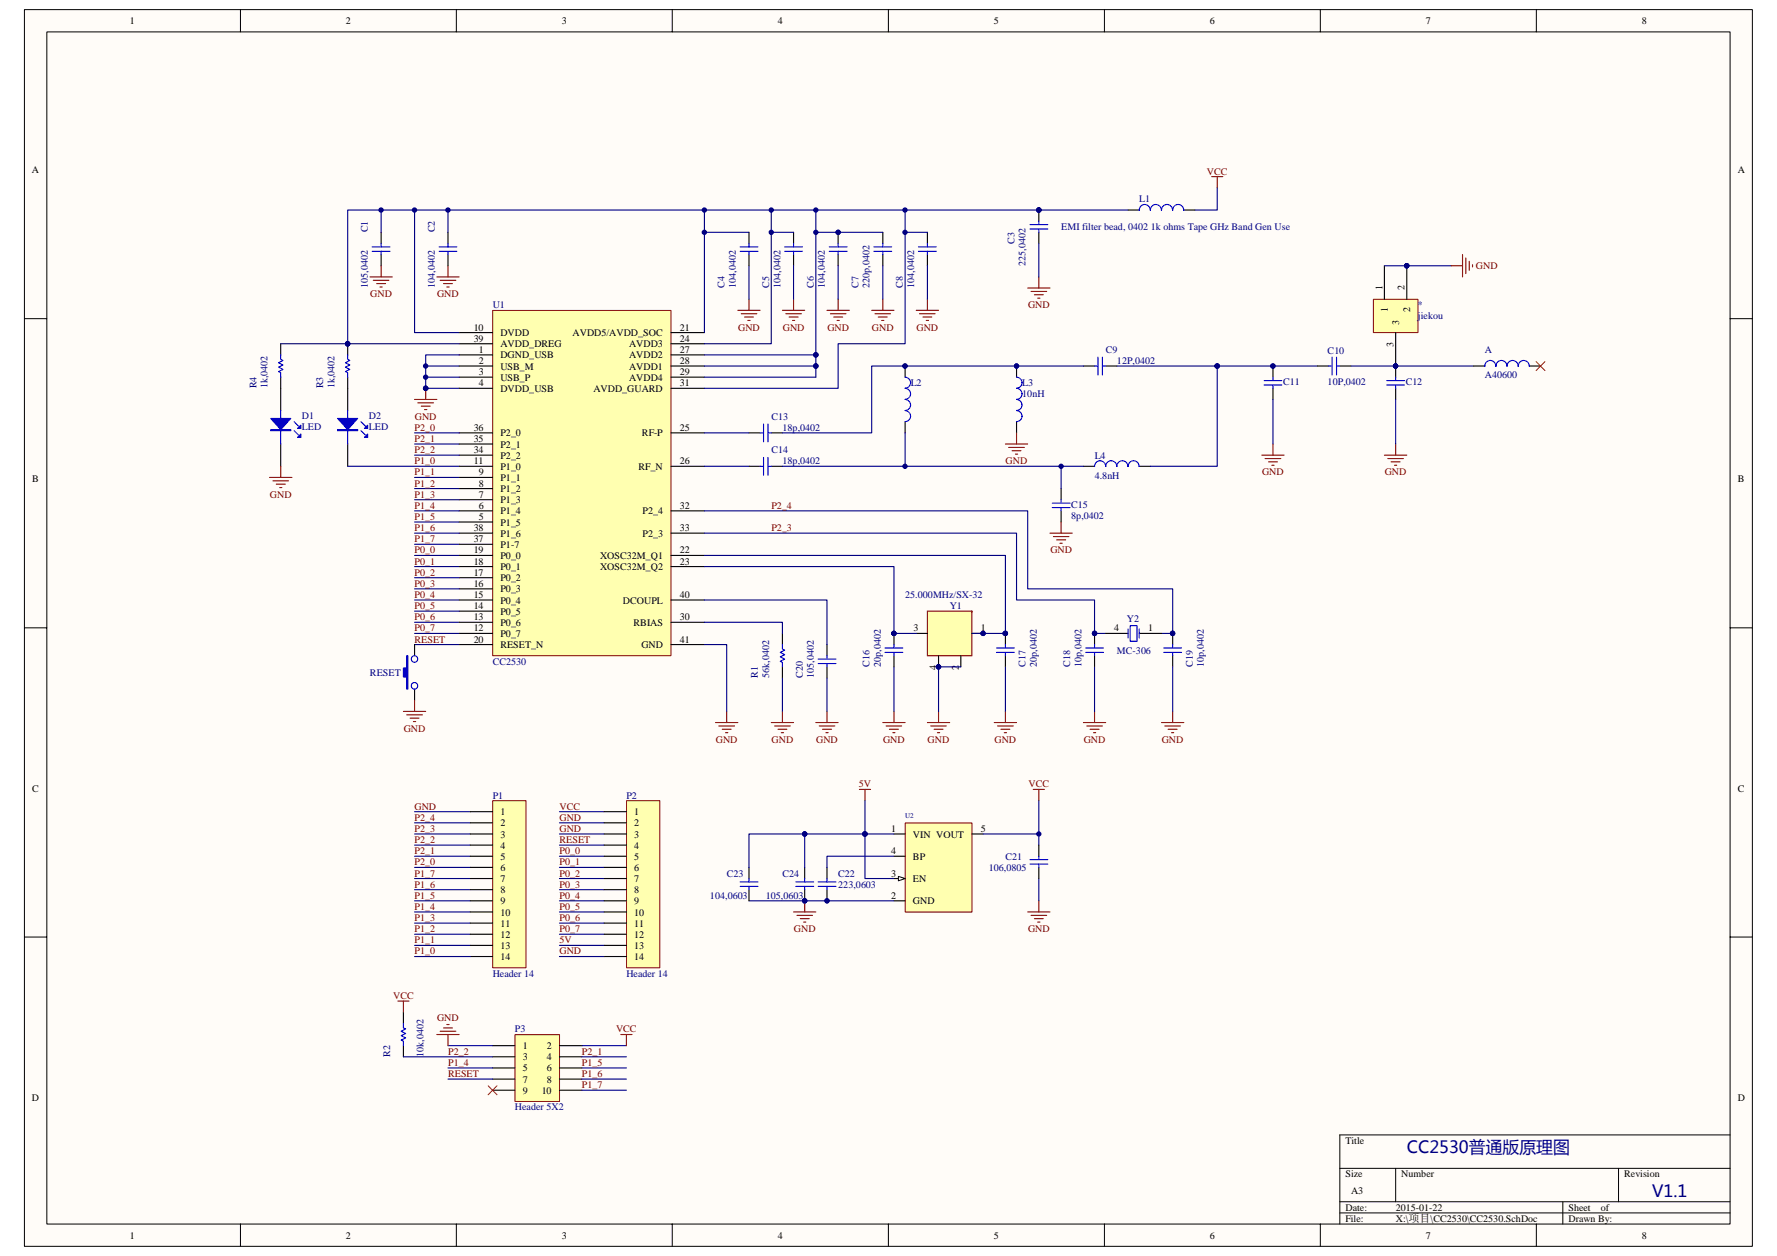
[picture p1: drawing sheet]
<svg xmlns="http://www.w3.org/2000/svg" width="297mm" height="210mm" viewBox="0 0 297 210" stroke-linecap="round" stroke-linejoin="round" font-family="sans-serif">
<path d="M4.1 1.6h288.8v206.8h-288.8z" fill="#fffcf8"/>
<path d="M4.1 1.6h288.8v206.8h-288.8z" fill="none" stroke="#000" stroke-width=".17"/>
<path d="M7.8 5.4h281.4v199.2h-281.4z" fill="#fffcf8"/>
<g fill="none" stroke="#000" stroke-width=".17">
<path d="M7.8 5.3h281.4v199.3h-281.4zM40.2 1.6v3.7M76.3 1.6v3.7M112.4 1.6v3.7M148.5 1.6v3.7M184.6 1.6v3.7M220.7 1.6v3.7M256.8 1.6v3.7M4.1 53.3h3.7M289.2 53.3h3.7M4.1 105h3.7M289.2 105h3.7"/>
<path d="M4.1 156.7h3.7M289.2 156.7h3.7M224 195.3h65.2M233.3 195.3v5.6M270.5 195.3v5.6M289.2 189.7h-65.2v14.9M40.2 204.6v3.8M76.3 204.6v3.8M112.4 204.6v3.8M148.5 204.6v3.8M184.6 204.6v3.8M220.7 204.6v3.8"/>
<path d="M224 200.9h65.2M224 202.8h65.2M256.8 204.6v3.8M261.2 200.9v3.7"/>
</g>
<path d="M82.4 51.9h29.8v57.7h-29.8z" fill="#ffffb0"/>
<path d="M82.4 51.9h29.8v57.7h-29.8z" fill="none" stroke="#800000" stroke-width=".17"/>
<g fill="none" stroke="#000" stroke-width=".19">
<path d="M63.7 38.8v1.9M74.9 38.8v1.9M125.2 38.8v1.9M132.6 38.8v1.9M140.1 38.8v1.9M147.6 38.8v1.9M155 38.8v1.9M173.6 35.1v1.9M173.6 38.8v1.9M63.7 42.6v1.8M74.9 42.6v1.8M76.7 55.6h5.6"/>
<path d="M76.7 57.5h5.6M76.7 59.3h5.6M112.2 55.6h5.5M112.2 57.5h5.5M112.2 59.3h5.5M125.2 42.6v1.8M132.6 42.6v1.8M140.1 42.6v1.8M147.6 42.6v1.8M155 42.6v1.8M76.7 61.2h5.6M76.7 63.1h5.6"/>
<path d="M76.7 64.9h5.6M76.7 72.4h5.6M76.7 74.2h5.6M76.7 76.1h5.6M76.7 78h5.6M76.7 79.8h5.6M112.2 61.2h5.5M112.2 63.1h5.5M112.2 64.9h5.5M112.2 72.4h5.5M112.2 78h5.5M125.2 72.4h1.9"/>
<path d="M125.2 78h1.9M128.9 72.4h1.9M128.9 78h1.9M76.7 81.7h5.6M76.7 83.5h5.6M76.7 85.4h5.6M76.7 87.3h5.6M76.7 89.1h5.6M76.7 91h5.6M76.7 92.9h5.6M76.7 94.7h5.6M76.7 96.6h5.6"/>
<path d="M76.7 98.4h5.6M112.2 85.4h5.5M112.2 89.1h5.5M112.2 92.9h5.5M112.2 94.7h5.5M76.7 100.3h5.6M76.7 102.2h5.6M76.7 104h5.6M76.7 105.9h5.6M76.7 107.8h5.6M112.2 100.3h5.5M112.2 104h5.5"/>
<path d="M112.2 107.8h5.5M130.8 105.9v1.9M130.8 111.5v1.8M138.2 107.8v1.8M138.2 111.5v1.8"/>
</g>
<path d="M71.2 61.2h5.5M71.2 63.1h5.5M117.7 72.4h7.5M117.7 78h7.5M117.7 104h13.1v1.9M117.7 107.8h3.8v11.1M117.7 100.3h20.5v7.5M130.8 113.3v5.6M138.2 113.3v5.6" fill="none" stroke="#000080" stroke-width=".19"/>
<g fill="#000080" stroke="#000080" stroke-width=".17">
<circle cx="71.2" cy="61.2" r=".36"/>
<circle cx="71.2" cy="63.1" r=".36"/>
<circle cx="71.2" cy="64.9" r=".36"/>
<circle cx="140.1" cy="38.8" r=".36"/>
<circle cx="173.6" cy="35.1" r=".36"/>
</g>
<g fill="none" stroke="#800000" stroke-width=".19">
<path d="M69.3 66.8h3.7M69.8 67.4h2.7M70.4 67.9h1.5M71 68.5h.3M71.2 64.9v1.9M121.5 118.9v1.9M130.8 118.9v1.9M138.2 118.9v1.9M119.6 120.8h3.7M120.2 121.4h2.6M120.7 121.9h1.5M121.3 122.5h.4"/>
<path d="M128.9 120.8h3.7M129.5 121.4h2.6M130 121.9h1.5M130.6 122.5h.4M136.4 120.8h3.7M136.9 121.4h2.6M137.5 121.9h1.5M138.1 122.5h.3"/>
</g>
<g fill="none" stroke="#00f" stroke-width=".19">
<path d="M172.2 38.3h3M172.2 37.5h3M173.6 37v.5M173.6 38.3v.5M62.2 41.3h3M62.2 42h3M63.7 40.7v.6M63.7 42v.6M73.4 42h3M73.4 41.3h3M74.9 40.7v.6M74.9 42v.6"/>
<path d="M123.7 42h3M123.7 41.3h3M125.2 40.7v.6M125.2 42v.6M131.2 42h3M131.2 41.3h3M132.6 40.7v.6M132.6 42v.6M138.6 42h3M138.6 41.3h3M140.1 40.7v.6M140.1 42v.6"/>
<path d="M146.1 42h3M146.1 41.3h3M147.6 40.7v.6M147.6 42v.6M153.5 42h3M153.5 41.3h3M155 40.7v.6M155 42v.6M127.1 72.4h.5M127.1 78h.5M127.6 70.9v3M127.6 76.5v3"/>
<path d="M128.4 72.4h.5M128.4 78h.5M128.4 70.9v3M128.4 76.5v3M130.8 107.8v.7l.4 .2-.8 .4 .8 .4-.8 .3 .8 .4-.8 .4 .4 .1v.8M136.8 110.9h2.9M136.8 110.2h2.9M138.2 109.6v.6M138.2 110.9v.6M155 105.9h1.9M156.9 105v1.8M157.6 104h2.3v3.8h-2.3z"/>
<path d="M160.6 105v1.8M160.6 105.9h1.9"/>
</g>
<path d="M155 102.2v7.4h7.5v-7.4z" fill-rule="evenodd" fill="#ffffb0" stroke="#800000" stroke-width=".19"/>
<g fill="none" stroke="#000" stroke-width=".19">
<path d="M188.6 35.1h1.8M197.9 35.1h1.8M151.3 61.2v1.9M151.3 70.5v1.9M169.9 61.2v1.9M169.9 70.5v1.9M181.1 78h1.9M181.1 61.2h1.9M184.8 61.2h1.9M190.4 78h1.9M212.8 61.2v1.9M212.8 64.9v1.9"/>
<path d="M220.2 61.2h1.9M224 61.2h1.8M233.3 61.2v1.9M233.3 64.9v1.9M177.4 81.7v1.8M177.4 85.4v1.9M149.4 105.9v1.9M149.4 109.6v1.9M153.2 105.9h1.8M156.9 109.6v1.9M160.6 109.6v1.9M162.5 105.9h1.8"/>
<path d="M168.1 105.9v1.9M168.1 109.6v1.9M183 105.9v1.9M183 109.6v1.9M184.8 105.9h3.8M190.4 105.9h3.8M196 105.9v1.9M196 109.6v1.9"/>
</g>
<g fill="#000080" stroke="#000080" stroke-width=".17">
<circle cx="164.3" cy="105.9" r=".36"/>
<circle cx="156.9" cy="111.5" r=".37"/>
<circle cx="149.4" cy="105.9" r=".36"/>
<circle cx="168.1" cy="105.9" r=".36"/>
<circle cx="183" cy="105.9" r=".36"/>
<circle cx="196" cy="105.9" r=".36"/>
<circle cx="169.9" cy="61.2" r=".36"/>
<circle cx="177.4" cy="78" r=".36"/>
<circle cx="203.5" cy="61.2" r=".37"/>
<circle cx="212.8" cy="61.2" r=".36"/>
<circle cx="233.3" cy="61.2" r=".36"/>
<circle cx="173.6" cy="35.1" r=".36"/>
<circle cx="63.7" cy="35.1" r=".37"/>
<circle cx="74.9" cy="35.1" r=".36"/>
<circle cx="69.3" cy="35.1" r=".37"/>
<circle cx="117.7" cy="35.1" r=".36"/>
<circle cx="117.7" cy="38.8" r=".36"/>
<circle cx="128.9" cy="35.1" r=".36"/>
<circle cx="128.9" cy="38.8" r=".36"/>
<circle cx="136.4" cy="35.1" r=".36"/>
<circle cx="136.4" cy="59.3" r=".36"/>
<circle cx="136.4" cy="61.2" r=".36"/>
<circle cx="136.4" cy="38.8" r=".36"/>
<circle cx="151.3" cy="35.1" r=".36"/>
<circle cx="151.3" cy="38.8" r=".36"/>
<circle cx="151.3" cy="61.2" r=".36"/>
<circle cx="151.3" cy="78" r=".36"/>
<circle cx="71.2" cy="64.9" r=".36"/>
</g>
<g fill="none" stroke="#00f" stroke-width=".19">
<path d="M192.3 35.1a.92 .92 0 0 0-.9-.9 .92 .92 0 0 0-1 .9M196 35.1a.92 .92 0 0 0-.9-.9 .92 .92 0 0 0-.9 .9h-.1a.92 .92 0 0 0-.9-.9 .92 .92 0 0 0-.9 .9M197.9 35.1a.92 .92 0 0 0-1-.9 .92 .92 0 0 0-.9 .9M183.5 59.7v3M184.3 59.7v3M222.7 59.7v3M223.4 59.7v3M151.3 63.1a.94 .94 0 0 1 .9 .9 .92 .92 0 0 1-.9 .9 .97 .97 0 0 1 .9 1v-.1a.92 .92 0 0 1-.9 1 .97 .97 0 0 1 .9 .9 .92 .92 0 0 1-.9 .9M151.3 68.6a.94 .94 0 0 1 .9 1 .92 .92 0 0 1-.9 .9M169.9 63.1a.94 .94 0 0 1 .9 .9 .9 .9 0 0 1-.9 .9 .97 .97 0 0 1 .9 1v-.1a.9 .9 0 0 1-.9 1 .97 .97 0 0 1 .9 .9 .9 .9 0 0 1-.9 .9M169.9 68.6a.94 .94 0 0 1 .9 1 .9 .9 0 0 1-.9 .9M183 61.2h.5"/>
<path d="M184.3 61.2h.5M190.4 78a.92 .92 0 0 0-.9-1 .92 .92 0 0 0-.9 1h-.1a.93 .93 0 0 0-.9-1 .93 .93 0 0 0-.9 1 .94 .94 0 0 0-.9-1 .94 .94 0 0 0-1 1 .94 .94 0 0 0-.9-1 .94 .94 0 0 0-.9 1M211.3 63.6h3M211.3 64.4h3M212.8 63.1v.5M212.8 64.4v.5M222.1 61.2h.6M223.4 61.2h.6M231.8 63.6h3M231.8 64.4h3M233.3 63.1v.5M233.3 64.4v.5"/>
<path d="M175.9 84.9h3M175.9 84.1h3M177.4 83.5v.6M177.4 84.9v.5M147.9 109.1h3M147.9 108.3h3M149.4 107.8v.5M149.4 109.1v.5M166.6 109.1h3M166.6 108.3h3M168.1 107.8v.5M168.1 109.1v.5"/>
<path d="M181.5 108.3h3M181.5 109.1h3M183 107.8v.5M183 109.1v.5M188.6 105.2v1.5M188.9 104.6h1.2v2.6h-1.2zM190.4 105.2v1.5M194.5 108.3h3M194.5 109.1h3M196 107.8v.5M196 109.1v.5"/>
</g>
<g fill="none" stroke="#000080" stroke-width=".19">
<path d="M63.7 35.1v3.7M69.3 35.1v20.5h7.4M74.9 35.1v3.7M117.7 38.8h7.5M117.7 35.1v20.5M128.9 38.8h3.7M128.9 35.1v22.4h-11.2M136.4 38.8h11.2M136.4 35.1v28h-18.7M151.3 38.8h3.7M151.3 35.1v22.4h-11.2v7.4h-22.4M173.6 35.1h15"/>
<path d="M203.5 31.4v3.7h-3.8M76.7 59.3h-5.5v5.6h5.5M117.7 59.3h18.7M125.2 44.4v5.6M132.6 44.4v5.6M140.1 44.4v5.6M147.6 44.4v5.6M155 44.4v5.6M173.6 40.7v5.6M69.3 72.4h7.4M69.3 74.2h7.4M69.3 76.1h7.4"/>
<path d="M69.3 79.8h7.4M117.7 61.2h18.7M130.8 78h50.3M151.3 72.4v5.6M177.4 78v3.7M181.1 61.2h-35.4v11.2h-14.9M186.7 61.2h33.5M203.5 61.2v16.8h-11.2M212.8 66.8v7.4M225.8 61.2h20.5M233.3 66.8v7.4M69.3 81.7h7.4"/>
<path d="M69.3 83.5h7.4M69.3 85.4h7.4M69.3 87.3h7.4M69.3 89.1h7.4M69.3 91h7.4M69.3 92.9h7.4M69.3 96.6h7.4M69.3 98.4h7.4M117.7 89.1h52.2v11.2h13.1v5.6h1.8M117.7 92.9h50.4v13h-5.6M117.7 85.4h54.1v13h24.2v7.5h-1.8M117.7 94.7h31.7v11.2h3.8"/>
<path d="M69.3 105.9h7.4M69.3 100.3h7.4M69.3 102.2h7.4M69.3 104h7.4M69.3 107.8h7.4M149.4 111.5v7.4M160.6 111.5h-3.7v7.4M168.1 111.5v7.4M183 111.5v7.4M196 111.5v7.4M69.3 135.7h9.3M69.3 137.6h9.3"/>
<path d="M69.3 139.4h9.3M93.5 135.7h7.5M93.5 137.6h7.5M93.5 139.4h7.5M69.3 141.3h9.3M69.3 143.2h9.3M69.3 145h9.3M69.3 146.9h9.3M69.3 148.7h9.3M69.3 150.6h9.3M69.3 152.5h9.3M69.3 154.3h9.3"/>
<path d="M69.3 156.2h9.3M69.3 158.1h9.3M93.5 141.3h7.5M93.5 143.2h7.5M93.5 145h7.5M93.5 146.9h7.5M93.5 148.7h7.5M93.5 150.6h7.5M93.5 152.5h7.5M93.5 154.3h7.5M93.5 156.2h7.5M93.5 158.1h7.5"/>
</g>
<g fill="none" stroke="#800000" stroke-width=".19">
<path d="M202.5 29.5h1.9M203.5 29.5v1.9M61.8 46.3h3.8M62.4 46.9h2.6M63 47.4h1.4M63.5 48h.4M63.7 44.4v1.9M73 46.3h3.7M73.6 46.9h2.6M74.1 47.4h1.5M74.7 48h.4M74.9 44.4v1.9"/>
<path d="M123.3 51.9h3.8M123.9 52.5h2.6M124.5 53h1.4M125 53.6h.4M125.2 50v1.9M130.8 51.9h3.7M131.4 52.5h2.6M131.9 53h1.5M132.5 53.6h.3M132.6 50v1.9M138.2 51.9h3.8M138.8 52.5h2.6"/>
<path d="M139.4 53h1.5M139.9 53.6h.4M140.1 50v1.9M145.7 51.9h3.7M146.3 52.5h2.6M146.8 53h1.5M147.4 53.6h.3M147.6 50v1.9M153.2 51.9h3.7M153.7 52.5h2.6M154.3 53h1.5M154.8 53.6h.4"/>
<path d="M155 50v1.9M171.8 48.2h3.7M172.4 48.7h2.6M172.9 49.3h1.5M173.5 49.8h.3M173.6 46.3v1.9M168.1 74.2h3.7M168.6 74.8h2.6M169.2 75.4h1.5M169.7 75.9h.4M169.9 72.4v1.8M210.9 76.1h3.7"/>
<path d="M211.5 76.7h2.6M212 77.2h1.5M212.6 77.8h.4M212.8 74.2v1.9M231.4 76.1h3.8M232 76.7h2.6M232.5 77.2h1.5M233.1 77.8h.4M233.3 74.2v1.9M175.5 89.1h3.7M176.1 89.7h2.6M176.6 90.3h1.5"/>
<path d="M177.2 90.8h.4M177.4 87.3v1.8M149.4 118.9v1.9M156.9 118.9v1.9M168.1 118.9v1.9M183 118.9v1.9M196 118.9v1.9M147.6 120.8h3.7M148.1 121.4h2.6M148.7 121.9h1.5M149.2 122.5h.4M155 120.8h3.7"/>
<path d="M155.6 121.4h2.6M156.1 121.9h1.5M156.7 122.5h.4M166.2 120.8h3.7M166.7 121.4h2.7M167.3 121.9h1.5M167.9 122.5h.4M181.1 120.8h3.7M181.7 121.4h2.6M182.2 121.9h1.5M182.8 122.5h.4M194.2 120.8h3.7"/>
<path d="M194.7 121.4h2.6M195.3 121.9h1.5M195.8 122.5h.4"/>
</g>
<path d="M82.4 133.9h5.5v27.9h-5.5z" fill="#ffffb0"/>
<path d="M82.4 133.9h5.5v27.9h-5.5z" fill="none" stroke="#800000" stroke-width=".17"/>
<g fill="none" stroke="#000" stroke-width=".19">
<path d="M78.6 135.7h3.7M78.6 137.6h3.7M78.6 139.4h3.7M78.6 141.3h3.7M78.6 143.2h3.7M78.6 145h3.7M78.6 146.9h3.7M78.6 148.7h3.7M78.6 150.6h3.7M78.6 152.5h3.7M78.6 154.3h3.7M78.6 156.2h3.7"/>
<path d="M78.6 158.1h3.7M78.6 159.9h3.7"/>
</g>
<path d="M69.3 159.9h9.3" fill="none" stroke="#000080" stroke-width=".19"/>
<path d="M104.8 133.9h5.5v27.9h-5.5z" fill="#ffffb0"/>
<path d="M104.7 133.9h5.6v27.9h-5.6z" fill="none" stroke="#800000" stroke-width=".17"/>
<g fill="none" stroke="#000" stroke-width=".19">
<path d="M101 135.7h3.7M101 137.6h3.7M101 139.4h3.7M101 141.3h3.7M101 143.2h3.7M101 145h3.7M101 146.9h3.7M101 148.7h3.7M101 150.6h3.7M101 152.5h3.7M101 154.3h3.7M101 156.2h3.7"/>
<path d="M101 158.1h3.7M101 159.9h3.7"/>
</g>
<path d="M93.5 159.9h7.5" fill="none" stroke="#000080" stroke-width=".19"/>
<path d="M151.3 137.6h11.2v14.9h-11.2z" fill="#ffffb0"/>
<path d="M151.3 137.6h11.2v14.9h-11.2z" fill="none" stroke="#800000" stroke-width=".17"/>
<path d="M149.4 139.4h1.9M149.4 150.6h1.9M149.4 146.9h1.9" fill="none" stroke="#000" stroke-width=".19"/>
<path d="M150.2 146.5l1.1 .4-1.1 .4z" fill="#fffcf8" stroke="#000" stroke-width=".17"/>
<path d="M162.5 139.4h1.8M125.2 145v1.9M125.2 148.7v1.9M134.5 145v1.9M134.5 148.7v1.9M138.2 145v1.9M138.2 148.7v1.9M149.4 143.2h1.9M173.6 141.3v1.9M173.6 145v1.9" fill="none" stroke="#000" stroke-width=".19"/>
<g fill="#000080" stroke="#000080" stroke-width=".17">
<circle cx="134.5" cy="150.6" r=".36"/>
<circle cx="138.2" cy="150.6" r=".36"/>
<circle cx="144.6" cy="139.4" r=".36"/>
<circle cx="134.5" cy="139.4" r=".36"/>
<circle cx="173.6" cy="139.4" r=".36"/>
</g>
<g fill="none" stroke="#00f" stroke-width=".19">
<path d="M123.7 148.2h3M123.7 147.4h3M125.2 146.9v.5M125.2 148.2v.5M133 148.2h3M133 147.4h3M134.5 146.9v.5M134.5 148.2v.5M136.8 148.2h2.9M136.8 147.4h2.9M138.2 146.9v.5M138.2 148.2v.5"/>
<path d="M172.2 144.5h3M172.2 143.7h3M173.6 143.2v.5M173.6 144.5v.5"/>
</g>
<g fill="none" stroke="#800000" stroke-width=".19">
<path d="M143.7 132h1.8M144.6 132v1.8M172.7 132h1.9M173.6 132v1.8M132.6 152.5h3.8M133.2 153h2.6M133.8 153.6h1.5M134.3 154.2h.4M134.5 150.6v1.9M171.8 152.5h3.7M172.4 153h2.6M172.9 153.6h1.5"/>
<path d="M173.5 154.2h.3M173.6 150.6v1.9"/>
</g>
<path d="M134.5 139.4h14.9M134.5 139.4v5.6M134.5 139.4h-9.3v5.6M144.6 133.8v13.1h4.8M164.3 139.4h9.3M173.6 133.8v7.5M125.2 150.6h24.2M149.4 143.2h-11.2v1.8M173.6 146.9v3.7" fill="none" stroke="#000080" stroke-width=".19"/>
<path d="M86.1 173h7.4v11.1h-7.4z" fill="#ffffb0"/>
<path d="M86.1 173h7.4v11.1h-7.4z" fill="none" stroke="#800000" stroke-width=".17"/>
<g fill="none" stroke="#000" stroke-width=".19">
<path d="M246.3 61.2h1.9M255.6 61.2h1.9M67.4 169.2v1.9M67.4 174.8v1.9M82.3 174.8h3.8M82.3 176.7h3.8M82.3 178.5h3.8M93.5 174.8h3.8M93.5 176.7h3.8M93.5 178.5h3.8M82.3 180.4h3.8M82.3 182.3h3.8"/>
<path d="M93.5 180.4h3.8M93.5 182.3h3.8"/>
</g>
<path d="M67.4 176.7h14.9M74.9 174.8h7.4M74.9 178.5h7.4M97.3 174.8h7.4M97.3 178.5h7.4M97.3 176.7h7.4M74.9 180.4h7.4M97.3 180.4h7.4M97.3 182.3h7.4" fill="none" stroke="#000080" stroke-width=".19"/>
<path d="M66.5 167.4h1.9M67.4 167.4v1.8M73 173h3.7M73.6 172.4h2.6M74.1 171.9h1.5M74.7 171.3h.4M74.9 173v1.8M103.8 173h1.8M104.7 173v1.8" fill="none" stroke="#800000" stroke-width=".19"/>
<path d="M250 61.2a.92 .92 0 0 0-.9-.9 .92 .92 0 0 0-.9 .9M253.8 61.2a.92 .92 0 0 0-1-.9 .92 .92 0 0 0-.9 .9 .92 .92 0 0 0-.9-.9 .92 .92 0 0 0-.9 .9M255.6 61.2a.92 .92 0 0 0-.9-.9 .92 .92 0 0 0-.9 .9M67.4 171.1v.8l.4 .1-.7 .4 .7 .4-.7 .3 .7 .4-.7 .4 .3 .2v.7" fill="none" stroke="#00f" stroke-width=".19"/>
<path d="M256.8 60.5l1.5 1.5M258.3 60.5l-1.5 1.5M81.6 181.5l1.5 1.5M83.1 181.5l-1.5 1.5" fill="none" stroke="#f00" stroke-width=".17"/>
<path d="M229.6 50.1h7.4v5.5h-7.4z" fill="#ffffb0"/>
<path d="M229.6 50h7.4v5.6h-7.4z" fill="none" stroke="#800000" stroke-width=".17"/>
<path d="M46.9 57.5v1.8M58.1 57.5v1.8M231.4 44.4v5.6M233.3 55.6v5.6M235.2 44.4v5.6M46.9 63.1v5.5M46.9 74.2v3.8M58.1 63.1v5.5M58.1 74.2v3.8M69.3 107.8v1.8M69.3 115.2v1.9" fill="none" stroke="#000" stroke-width=".19"/>
<g fill="#000080" stroke="#000080" stroke-width=".17">
<circle cx="233.3" cy="61.2" r=".36"/>
<circle cx="235.1" cy="44.4" r=".36"/>
<circle cx="58.1" cy="57.5" r=".36"/>
<circle cx="173.6" cy="35.1" r=".36"/>
</g>
<path d="M173.6 35.1h-115.5v22.4M46.9 57.5h29.8M231.4 44.4h11.2M58.1 78h18.6M69.3 94.7h7.4" fill="none" stroke="#000080" stroke-width=".19"/>
<g fill="none" stroke="#800000" stroke-width=".19">
<path d="M242.6 44.4h1.9M244.5 42.6v3.7M245 43.1v2.6M245.6 43.7v1.5M246.1 44.3v.3M45.1 79.8h3.7M46.9 78v1.8M45.6 80.4h2.6M46.2 80.9h1.5M46.8 81.5h.3M67.4 118.9h3.8M68 119.5h2.6"/>
<path d="M69.3 117.1v1.8M68.6 120.1h1.4M69.1 120.6h.4"/>
</g>
<g fill="#00f" stroke="#00f" stroke-width=".19">
<path d="M56.4 70h3.4l-1.7 1.8z"/>
<path d="M61.5 72.6v.5h-.6z"/>
<path d="M61.5 71.1v.5h-.6z"/>
<path d="M45.3 70h3.3l-1.7 1.8z"/>
<path d="M50.3 72.6v.5h-.6z"/>
<path d="M49.7 71.6l.6-.5v.5z"/>
<path d="M68 109.6h.2v5.6h-.2v-2h-.6v-1.5h.6z" fill-rule="evenodd"/>
<path d="M56.4 71.8h3.4v.2h-3.4z" fill-rule="evenodd"/>
<path d="M45.3 71.8h3.3v.2h-3.3z" fill-rule="evenodd"/>
</g>
<g fill="none" stroke="#00f" stroke-width=".19">
<path d="M46.9 59.3v.8l.4 .2-.7 .3 .7 .4-.7 .4 .7 .4-.7 .3 .3 .2v.8M58.1 59.3v.8l.4 .2-.8 .3 .8 .4-.8 .4 .8 .4-.8 .3 .4 .2v.8M46.9 68.6v5.6M49.2 72l.7 .7M49.2 70.5l.7 .8M58.1 68.6v5.6M60.3 72l.8 .7M60.3 70.5l.8 .8"/>
<circle cx="69.3" cy="110.2" r=".55"/>
<circle cx="69.3" cy="114.7" r=".55"/>
</g>
<g font-size="2.8" fill="#000080">
<text x="235.2" y="192.7">CC2530普通版原理图</text>
<text x="276.2" y="200.2">V1.1</text>
</g>
<g font-size="1.7">
<text x="21.7" y="4">1</text>
<text x="57.8" y="4">2</text>
<text x="93.9" y="4">3</text>
<text x="130" y="4">4</text>
<text x="166.1" y="4">5</text>
<text x="202.2" y="4">6</text>
<text x="238.4" y="4">7</text>
<text x="274.4" y="4">8</text>
<text x="5.3" y="29">A</text>
<text x="290.5" y="29">A</text>
<text x="231.1" y="48.5" transform="rotate(-90 231.1 48.5)">1</text>
<text x="232" y="52.2" transform="rotate(-90 232 52.2)">1</text>
<text x="234.8" y="48.5" transform="rotate(-90 234.8 48.5)">2</text>
<text x="235.7" y="52.2" transform="rotate(-90 235.7 52.2)">2</text>
<text x="79.2" y="55.3">10</text>
<text x="79.2" y="57.1">39</text>
<text x="80" y="59">1</text>
<text x="83.6" y="56.2">DVDD</text>
<text x="83.6" y="58.1">AVDD_DREG</text>
<text x="83.6" y="59.9">DGND_USB</text>
<text x="95.7" y="56.2">AVDD5/AVDD_SOC</text>
<text x="105.2" y="58.1">AVDD3</text>
<text x="105.2" y="59.9">AVDD2</text>
<text x="113.7" y="55.3">21</text>
<text x="113.7" y="57.1">24</text>
<text x="113.7" y="59">27</text>
<text x="232.9" y="58" transform="rotate(-90 232.9 58)">3</text>
<text x="233.9" y="54.3" transform="rotate(-90 233.9 54.3)">3</text>
<text x="80" y="60.9">2</text>
<text x="80" y="62.7">3</text>
<text x="80" y="64.6">4</text>
<text x="83.6" y="61.8">USB_M</text>
<text x="83.6" y="63.6">USB_P</text>
<text x="83.6" y="65.5">DVDD_USB</text>
<text x="99.2" y="65.5">AVDD_GUARD</text>
<text x="105.2" y="61.8">AVDD1</text>
<text x="105.2" y="63.6">AVDD4</text>
<text x="113.7" y="64.6">31</text>
<text x="113.7" y="60.9">28</text>
<text x="113.7" y="62.7">29</text>
<text x="79.2" y="72">36</text>
<text x="79.2" y="73.9">35</text>
<text x="79.2" y="75.8">34</text>
<text x="79.2" y="77.6">11</text>
<text x="83.6" y="73">P2_0</text>
<text x="83.6" y="74.8">P2_1</text>
<text x="83.6" y="76.7">P2_2</text>
<text x="107.3" y="73">RF-P</text>
<text x="113.7" y="77.6">26</text>
<text x="113.7" y="72">25</text>
<text x="5.4" y="80.6">B</text>
<text x="80" y="79.5">9</text>
<text x="80" y="81.3">8</text>
<text x="80" y="83.2">7</text>
<text x="83.6" y="78.5">P1_0</text>
<text x="83.6" y="80.4">P1_1</text>
<text x="83.6" y="82.3">P1_2</text>
<text x="106.7" y="78.5">RF_N</text>
<text x="290.5" y="80.6">B</text>
<text x="79.2" y="88.8">38</text>
<text x="80" y="85.1">6</text>
<text x="80" y="86.9">5</text>
<text x="83.6" y="84.1">P1_3</text>
<text x="83.6" y="86">P1_4</text>
<text x="83.6" y="87.9">P1_5</text>
<text x="83.6" y="89.7">P1_6</text>
<text x="107.4" y="89.7">P2_3</text>
<text x="107.4" y="86">P2_4</text>
<text x="113.7" y="88.8">33</text>
<text x="113.7" y="85.1">32</text>
<text x="79.2" y="90.7">37</text>
<text x="79.2" y="92.5">19</text>
<text x="79.2" y="94.4">18</text>
<text x="83.6" y="91.6">P1-7</text>
<text x="83.6" y="93.5">P0_0</text>
<text x="83.6" y="95.3">P0_1</text>
<text x="100.3" y="95.3">XOSC32M_Q2</text>
<text x="100.3" y="93.5">XOSC32M_Q1</text>
<text x="113.7" y="94.4">23</text>
<text x="113.7" y="92.5">22</text>
<text x="79.2" y="96.2">17</text>
<text x="79.2" y="98.1">16</text>
<text x="79.2" y="100">15</text>
<text x="79.2" y="101.8">14</text>
<text x="83.6" y="97.2">P0_2</text>
<text x="83.6" y="99">P0_3</text>
<text x="83.6" y="100.9">P0_4</text>
<text x="104.1" y="100.9">DCOUPL</text>
<text x="113.7" y="100">40</text>
<text x="79.2" y="103.7">13</text>
<text x="79.2" y="105.6">12</text>
<text x="79.2" y="107.4">20</text>
<text x="83.6" y="102.8">P0_5</text>
<text x="83.6" y="104.6">P0_6</text>
<text x="83.6" y="106.5">P0_7</text>
<text x="105.9" y="104.6">RBIAS</text>
<text x="113.7" y="107.4">41</text>
<text x="113.7" y="103.7">30</text>
<text x="152.7" y="105.6">3</text>
<text x="164" y="105.6">1</text>
<text x="186.2" y="105.6">4</text>
<text x="191.9" y="105.6">1</text>
<text x="83.6" y="108.4">RESET_N</text>
<text x="107.2" y="108.4">GND</text>
<text x="156.5" y="112" transform="rotate(-90 156.5 112)">4</text>
<text x="160.2" y="112" transform="rotate(-90 160.2 112)">2</text>
<text x="5.4" y="132.3">C</text>
<text x="83.6" y="136.3">1</text>
<text x="106" y="136.3">1</text>
<text x="290.5" y="132.3">C</text>
<text x="83.6" y="138.2">2</text>
<text x="83.6" y="140">3</text>
<text x="83.6" y="141.9">4</text>
<text x="83.6" y="143.7">5</text>
<text x="106" y="138.2">2</text>
<text x="106" y="140">3</text>
<text x="106" y="141.9">4</text>
<text x="106" y="143.7">5</text>
<text x="149" y="139.1">1</text>
<text x="149" y="142.8">4</text>
<text x="152.6" y="140">VIN VOUT</text>
<text x="152.6" y="143.7">BP</text>
<text x="164" y="139.1">5</text>
<text x="83.6" y="145.6">6</text>
<text x="83.6" y="147.5">7</text>
<text x="83.6" y="149.3">8</text>
<text x="106" y="145.6">6</text>
<text x="106" y="147.5">7</text>
<text x="106" y="149.3">8</text>
<text x="149" y="146.5">3</text>
<text x="152.6" y="147.5">EN</text>
<text x="83.6" y="151.2">9</text>
<text x="83.6" y="153.1">10</text>
<text x="83.6" y="154.9">11</text>
<text x="106" y="151.2">9</text>
<text x="106" y="153.1">10</text>
<text x="106" y="154.9">11</text>
<text x="149" y="150.3">2</text>
<text x="152.6" y="151.2">GND</text>
<text x="83.6" y="156.8">12</text>
<text x="83.6" y="158.6">13</text>
<text x="83.6" y="160.5">14</text>
<text x="106" y="156.8">12</text>
<text x="106" y="158.6">13</text>
<text x="106" y="160.5">14</text>
<text x="87.4" y="175.4">1</text>
<text x="87.4" y="177.3">3</text>
<text x="87.4" y="179.1">5</text>
<text x="91.4" y="175.4">2</text>
<text x="91.4" y="177.3">4</text>
<text x="91.4" y="179.1">6</text>
<text x="5.3" y="184">D</text>
<text x="87.4" y="181">7</text>
<text x="87.4" y="182.9">9</text>
<text x="90.5" y="182.9">10</text>
<text x="91.4" y="181">8</text>
<text x="290.5" y="184">D</text>
<text x="224.9" y="191.2">Title</text>
<text x="224.9" y="196.8">Size</text>
<text x="234.2" y="196.8">Number</text>
<text x="271.5" y="196.8">Revision</text>
<text x="224.9" y="202.4">Date:</text>
<text x="225.8" y="199.6">A3</text>
<text x="233.3" y="202.4">2015-01-22</text>
<text x="262.2" y="202.4">Sheet</text>
<text x="267.6" y="202.4">of</text>
<text x="21.7" y="207.1">1</text>
<text x="57.8" y="207.1">2</text>
<text x="93.9" y="207.1">3</text>
<text x="130" y="207.1">4</text>
<text x="166.1" y="207.1">5</text>
<text x="202.2" y="207.1">6</text>
<text x="224.9" y="204.3">File:</text>
<text x="233.3" y="204.3">X:\项目\CC2530\CC2530.SchDoc</text>
<text x="238.4" y="207.1">7</text>
<text x="262.2" y="204.3">Drawn By:</text>
<text x="274.4" y="207.1">8</text>
</g>
<g font-size="1.7" fill="#800000">
<text x="201.8" y="29.2">VCC</text>
<text x="246.7" y="45">GND</text>
<text x="61.9" y="49.7">GND</text>
<text x="73.1" y="49.7">GND</text>
<text x="171.8" y="51.5">GND</text>
<text x="123.4" y="55.3">GND</text>
<text x="130.8" y="55.3">GND</text>
<text x="138.3" y="55.3">GND</text>
<text x="145.8" y="55.3">GND</text>
<text x="153.2" y="55.3">GND</text>
<text x="69.3" y="70.2">GND</text>
<text x="69.3" y="72">P2_0</text>
<text x="69.3" y="73.9">P2_1</text>
<text x="69.3" y="75.8">P2_2</text>
<text x="69.3" y="77.6">P1_0</text>
<text x="168.1" y="77.6">GND</text>
<text x="45.1" y="83.2">GND</text>
<text x="69.3" y="79.5">P1_1</text>
<text x="69.3" y="81.3">P1_2</text>
<text x="69.3" y="83.2">P1_3</text>
<text x="211" y="79.5">GND</text>
<text x="231.5" y="79.5">GND</text>
<text x="69.3" y="85.1">P1_4</text>
<text x="69.3" y="86.9">P1_5</text>
<text x="69.3" y="88.8">P1_6</text>
<text x="128.9" y="85.1">P2_4</text>
<text x="128.9" y="88.8">P2_3</text>
<text x="69.3" y="90.7">P1_7</text>
<text x="69.3" y="92.5">P0_0</text>
<text x="69.3" y="94.4">P0_1</text>
<text x="175.6" y="92.5">GND</text>
<text x="69.3" y="96.2">P0_2</text>
<text x="69.3" y="98.1">P0_3</text>
<text x="69.3" y="100">P0_4</text>
<text x="69.3" y="101.8">P0_5</text>
<text x="69.3" y="103.7">P0_6</text>
<text x="69.3" y="105.6">P0_7</text>
<text x="69.3" y="107.4">RESET</text>
<text x="67.5" y="122.3">GND</text>
<text x="119.7" y="124.2">GND</text>
<text x="129" y="124.2">GND</text>
<text x="136.4" y="124.2">GND</text>
<text x="147.6" y="124.2">GND</text>
<text x="155.1" y="124.2">GND</text>
<text x="166.2" y="124.2">GND</text>
<text x="181.2" y="124.2">GND</text>
<text x="194.2" y="124.2">GND</text>
<text x="143.6" y="131.6">5V</text>
<text x="171.9" y="131.6">VCC</text>
<text x="69.3" y="135.4">GND</text>
<text x="69.3" y="137.2">P2_4</text>
<text x="93.5" y="135.4">VCC</text>
<text x="93.5" y="137.2">GND</text>
<text x="69.3" y="139.1">P2_3</text>
<text x="69.3" y="142.8">P2_1</text>
<text x="69.3" y="140.9">P2_2</text>
<text x="93.5" y="140.9">RESET</text>
<text x="93.5" y="142.8">P0_0</text>
<text x="93.5" y="139.1">GND</text>
<text x="69.3" y="146.5">P1_7</text>
<text x="69.3" y="148.4">P1_6</text>
<text x="69.3" y="144.7">P2_0</text>
<text x="93.5" y="144.7">P0_1</text>
<text x="93.5" y="148.4">P0_3</text>
<text x="93.5" y="146.5">P0_2</text>
<text x="69.3" y="150.3">P1_5</text>
<text x="69.3" y="154">P1_3</text>
<text x="69.3" y="155.8">P1_2</text>
<text x="69.3" y="152.1">P1_4</text>
<text x="93.5" y="152.1">P0_5</text>
<text x="93.5" y="155.8">P0_7</text>
<text x="93.5" y="150.3">P0_4</text>
<text x="93.5" y="154">P0_6</text>
<text x="132.7" y="155.9">GND</text>
<text x="171.8" y="155.9">GND</text>
<text x="69.3" y="157.7">P1_1</text>
<text x="69.3" y="159.6">P1_0</text>
<text x="93.5" y="159.6">GND</text>
<text x="93.5" y="157.7">5V</text>
<text x="65.7" y="167">VCC</text>
<text x="73.1" y="170.8">GND</text>
<text x="103" y="172.6">VCC</text>
<text x="74.9" y="176.3">P2_2</text>
<text x="74.9" y="178.2">P1_4</text>
<text x="97.3" y="176.3">P2_1</text>
<text x="97.3" y="178.2">P1_5</text>
<text x="74.9" y="180.1">RESET</text>
<text x="97.3" y="180.1">P1_6</text>
<text x="97.3" y="181.9">P1_7</text>
</g>
<g font-size="1.7" fill="#000080">
<text x="190.4" y="33.8">L1</text>
<text x="61.5" y="38.9" transform="rotate(-90 61.5 38.9)">C1</text>
<text x="72.7" y="38.9" transform="rotate(-90 72.7 38.9)">C2</text>
<text x="169.6" y="40.7" transform="rotate(-90 169.6 40.7)">C3</text>
<text x="177.4" y="38.5">EMI filter bead, 0402 1k ohms Tape GHz Band Gen Use</text>
<text x="171.4" y="44.5" transform="rotate(-90 171.4 44.5)">225,0402</text>
<text x="61.5" y="48.2" transform="rotate(-90 61.5 48.2)">105,0402</text>
<text x="72.7" y="48.2" transform="rotate(-90 72.7 48.2)">104,0402</text>
<text x="82.4" y="51.5">U1</text>
<text x="121.1" y="48.2" transform="rotate(-90 121.1 48.2)">C4</text>
<text x="123" y="48.2" transform="rotate(-90 123 48.2)">104,0402</text>
<text x="128.6" y="48.2" transform="rotate(-90 128.6 48.2)">C5</text>
<text x="130.4" y="48.2" transform="rotate(-90 130.4 48.2)">104,0402</text>
<text x="136" y="48.2" transform="rotate(-90 136 48.2)">C6</text>
<text x="137.9" y="48.2" transform="rotate(-90 137.9 48.2)">104,0402</text>
<text x="143.5" y="48.2" transform="rotate(-90 143.5 48.2)">C7</text>
<text x="145.3" y="48.2" transform="rotate(-90 145.3 48.2)">220p,0402</text>
<text x="150.9" y="48.2" transform="rotate(-90 150.9 48.2)">C8</text>
<text x="152.8" y="48.2" transform="rotate(-90 152.8 48.2)">104,0402</text>
<text x="237" y="51.5">*</text>
<text x="237" y="53.4">jiekou</text>
<text x="184.8" y="59">C9</text>
<text x="221.9" y="59.2">C10</text>
<text x="248.2" y="59">A</text>
<text x="42.9" y="64.9" transform="rotate(-90 42.9 64.9)">R4</text>
<text x="44.7" y="64.9" transform="rotate(-90 44.7 64.9)">1k,0402</text>
<text x="54" y="64.9" transform="rotate(-90 54 64.9)">R3</text>
<text x="55.9" y="64.9" transform="rotate(-90 55.9 64.9)">1k,0402</text>
<text x="152.2" y="64.6">L2</text>
<text x="170.9" y="64.6">L3</text>
<text x="186.7" y="60.9">12P,0402</text>
<text x="214.5" y="64.4">C11</text>
<text x="221.9" y="64.4">10P,0402</text>
<text x="235" y="64.4">C12</text>
<text x="248.2" y="63.3">A40600</text>
<text x="50.5" y="70">D1</text>
<text x="50.5" y="71.8">LED</text>
<text x="61.7" y="70">D2</text>
<text x="61.7" y="71.8">LED</text>
<text x="128.9" y="70.2">C13</text>
<text x="170.9" y="66.4">10nH</text>
<text x="128.9" y="75.8">C14</text>
<text x="130.8" y="72">18p,0402</text>
<text x="130.8" y="77.6">18p,0402</text>
<text x="183" y="76.7">L4</text>
<text x="183" y="80">4.8nH</text>
<text x="179.1" y="84.9">C15</text>
<text x="179.1" y="86.7">8p,0402</text>
<text x="151.3" y="100">25.000MHz/SX-32</text>
<text x="158.7" y="101.8">Y1</text>
<text x="188.4" y="104.1">Y2</text>
<text x="61.8" y="113">RESET</text>
<text x="82.4" y="111.1">CC2530</text>
<text x="126.7" y="113.4" transform="rotate(-90 126.7 113.4)">R1</text>
<text x="128.6" y="113.4" transform="rotate(-90 128.6 113.4)">56k,0402</text>
<text x="134.2" y="113.4" transform="rotate(-90 134.2 113.4)">C20</text>
<text x="136" y="113.4" transform="rotate(-90 136 113.4)">105,0402</text>
<text x="145.3" y="111.5" transform="rotate(-90 145.3 111.5)">C16</text>
<text x="147.2" y="111.5" transform="rotate(-90 147.2 111.5)">20p,0402</text>
<text x="171.4" y="111.5" transform="rotate(-90 171.4 111.5)">C17</text>
<text x="173.3" y="111.5" transform="rotate(-90 173.3 111.5)">20p,0402</text>
<text x="178.9" y="111.5" transform="rotate(-90 178.9 111.5)">C18</text>
<text x="180.8" y="111.5" transform="rotate(-90 180.8 111.5)">10p,0402</text>
<text x="186.7" y="109.3">MC-306</text>
<text x="199.4" y="111.5" transform="rotate(-90 199.4 111.5)">C19</text>
<text x="201.2" y="111.5" transform="rotate(-90 201.2 111.5)">10p,0402</text>
<text x="82.4" y="133.5">P1</text>
<text x="104.7" y="133.5">P2</text>
<text x="168.1" y="143.7">C21</text>
<text x="121.5" y="146.5">C23</text>
<text x="130.8" y="146.5">C24</text>
<text x="140.1" y="146.5">C22</text>
<text x="140.1" y="148.4">223,0603</text>
<text x="165.3" y="145.6">106,0805</text>
<text x="118.7" y="150.3">104,0603</text>
<text x="128" y="150.3">105,0603</text>
<text x="82.4" y="163.3">Header 14</text>
<text x="104.7" y="163.3">Header 14</text>
<text x="86.1" y="172.6">P3</text>
<text x="65.2" y="176.7" transform="rotate(-90 65.2 176.7)">R2</text>
<text x="70.8" y="176.7" transform="rotate(-90 70.8 176.7)">10k,0402</text>
<text x="86.1" y="185.7">Header 5X2</text>
</g>
<text font-size="1.2" fill="#000080" x="151.3" y="136.8">U2</text>
</svg>
